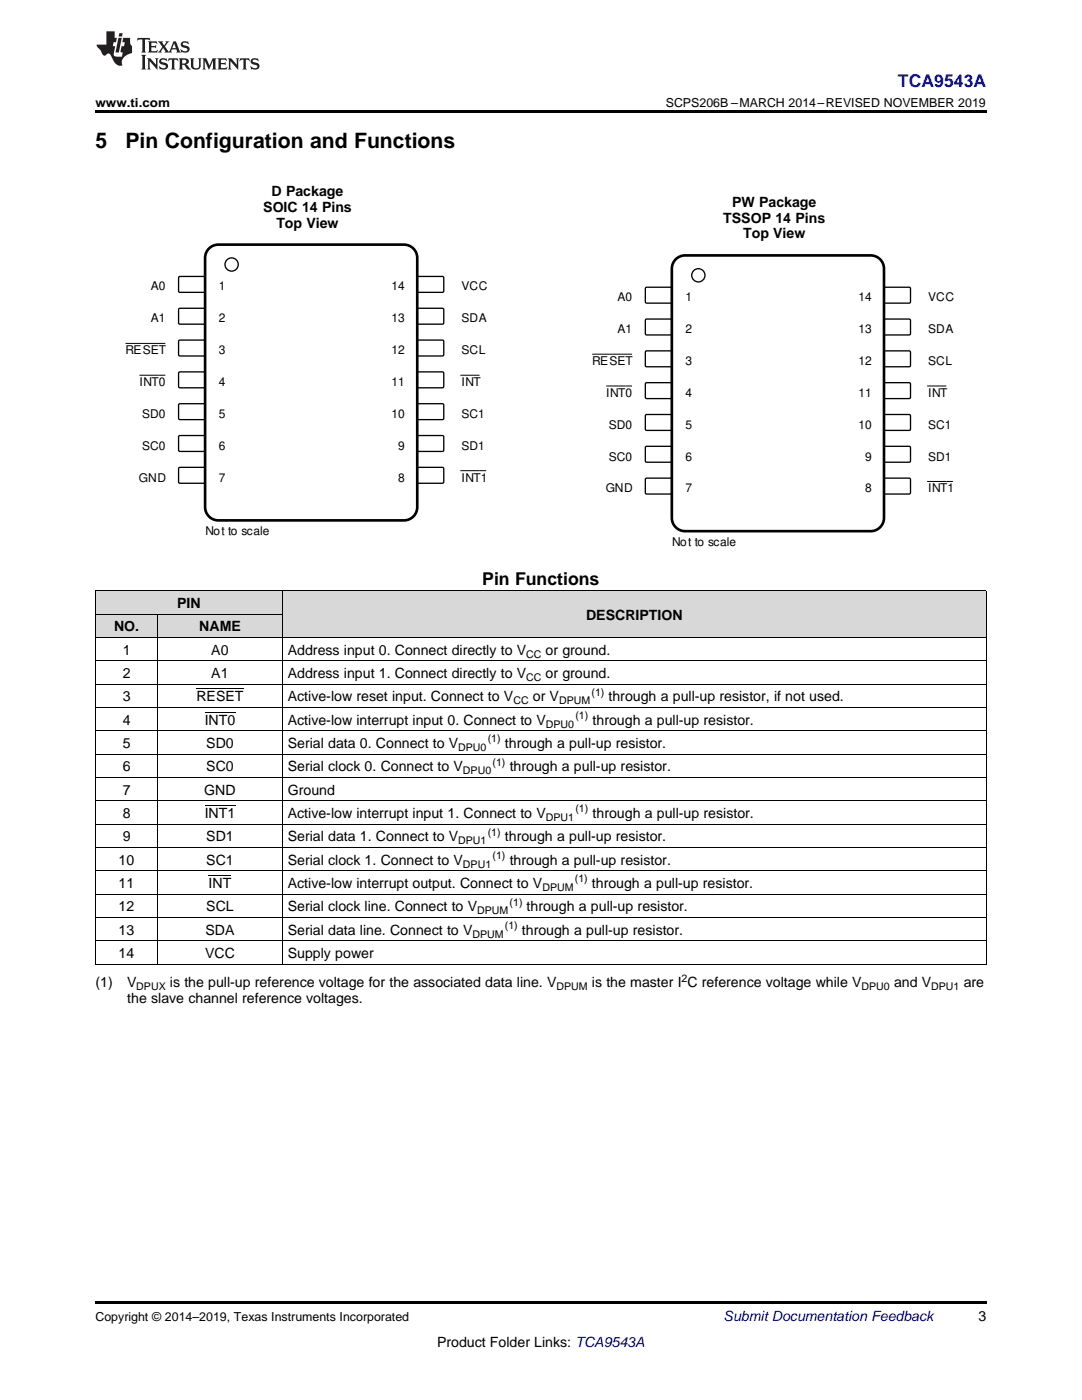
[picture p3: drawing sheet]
<svg xmlns="http://www.w3.org/2000/svg" width="216mm" height="279mm" viewBox="0 0 216 279" stroke-linecap="round" stroke-linejoin="round" font-family="sans-serif">
<g fill="#d8d8d8">
<path d="M56.4 118h140.4v9.3h-140.4z"/>
<path d="M19 122.6h12.5v4.7h-12.5z"/>
<path d="M31.5 122.6h24.9v4.7h-24.9z"/>
<path d="M19 118h12.5v4.6h-12.5z"/>
<path d="M31.5 118h24.9v4.6h-24.9z"/>
</g>
<path d="M19 192.4l.2 .1zM56.3 192.4l.1 .1zM196.7 192.4l.1 .1zM19 259.7h177.8v.5h-177.8z" fill="#000"/>
<g fill="none" stroke="#000" stroke-width=".2">
<path d="M19 117.9h177.8v74.6M19.1 117.9v74.6M56.3 117.9v74.6M19 136.5h177.8M19 131.9h177.8M19 127.2h177.8M19 122.6h37.4M31.4 122.6v69.9M19 159.8h177.8M19 155.2h177.8M19 150.5h177.8M19 145.9h177.8"/>
<path d="M19 141.2h177.8M19 178.5h177.8M19 173.8h177.8M19 169.1h177.8M19 164.5h177.8M19 192.4h177.8M19 187.8h177.8M19 183.1h177.8"/>
</g>
<path d="M128.9 57.4h5l.2 .2-.1 2.8-.2 .1h-4.9l-.1-.3v-2.6z" fill-rule="evenodd" fill="#fff"/>
<path d="M128.9 57.4h5l.2 .2-.1 2.8-.2 .1h-4.9l-.1-.3v-2.6z" fill="none" stroke="#000" stroke-width=".26"/>
<path d="M176.5 57.4h5.1l.1 .2-.1 2.8-.2 .1h-4.9l-.1-.3v-2.6z" fill-rule="evenodd" fill="#fff"/>
<path d="M176.5 57.4h5.1l.1 .2-.1 2.8-.2 .1h-4.9l-.1-.3v-2.6z" fill="none" stroke="#000" stroke-width=".26"/>
<path d="M128.9 63.7h5l.2 .2-.1 2.8-.2 .1h-4.9l-.1-.2v-2.7z" fill-rule="evenodd" fill="#fff"/>
<path d="M128.9 63.7h5l.2 .2-.1 2.8-.2 .1h-4.9l-.1-.2v-2.7z" fill="none" stroke="#000" stroke-width=".26"/>
<path d="M176.5 63.7h5.1l.1 .2-.1 2.8-.2 .1h-4.9l-.1-.2v-2.7z" fill-rule="evenodd" fill="#fff"/>
<path d="M176.5 63.7h5.1l.1 .2-.1 2.8-.2 .1h-4.9l-.1-.2v-2.7z" fill="none" stroke="#000" stroke-width=".26"/>
<path d="M128.9 70.1h5l.2 .2-.1 2.8-.2 .1h-4.9l-.1-.3v-2.6z" fill-rule="evenodd" fill="#fff"/>
<path d="M128.9 70.1h5l.2 .2-.1 2.8-.2 .1h-4.9l-.1-.3v-2.6z" fill="none" stroke="#000" stroke-width=".26"/>
<path d="M118.2 70.7h7.9" fill="none" stroke="#000" stroke-width=".2"/>
<path d="M176.5 70.1h5.1l.1 .2-.1 2.8-.2 .1h-4.9l-.1-.3v-2.6z" fill-rule="evenodd" fill="#fff"/>
<path d="M176.5 70.1h5.1l.1 .2-.1 2.8-.2 .1h-4.9l-.1-.3v-2.6z" fill="none" stroke="#000" stroke-width=".26"/>
<path d="M128.8 76.5l.2-.1h4.9l.2 .2-.1 2.8-.2 .1h-4.9l-.1-.2z" fill-rule="evenodd" fill="#fff"/>
<path d="M128.8 76.5l.2-.1h4.9l.2 .2-.1 2.8-.2 .1h-4.9l-.1-.2z" fill="none" stroke="#000" stroke-width=".26"/>
<path d="M121 77h5.1" fill="none" stroke="#000" stroke-width=".2"/>
<path d="M176.4 76.5l.3-.1h4.9l.1 .2-.1 2.8-.2 .1h-4.9l-.1-.2z" fill-rule="evenodd" fill="#fff"/>
<path d="M176.4 76.5l.3-.1h4.9l.1 .2-.1 2.8-.2 .1h-4.9l-.1-.2z" fill="none" stroke="#000" stroke-width=".26"/>
<path d="M185 77h3.8" fill="none" stroke="#000" stroke-width=".2"/>
<path d="M128.8 82.9l.2-.2 4.9 .1 .2 .2-.1 2.8-.2 .1h-4.9l-.1-.3z" fill-rule="evenodd" fill="#fff"/>
<path d="M128.8 82.9l.2-.2 4.9 .1 .2 .2-.1 2.8-.2 .1h-4.9l-.1-.3z" fill="none" stroke="#000" stroke-width=".26"/>
<path d="M176.4 82.9l.3-.2 4.9 .1 .1 .2-.1 2.8-.2 .1h-4.9l-.1-.3z" fill-rule="evenodd" fill="#fff"/>
<path d="M176.4 82.9l.3-.2 4.9 .1 .1 .2-.1 2.8-.2 .1h-4.9l-.1-.3z" fill="none" stroke="#000" stroke-width=".26"/>
<path d="M128.8 89.2l.2-.1h4.9l.2 .2-.1 2.8-.2 .1h-4.9l-.1-.2z" fill-rule="evenodd" fill="#fff"/>
<path d="M128.8 89.2l.2-.1h4.9l.2 .2-.1 2.8-.2 .1h-4.9l-.1-.2z" fill="none" stroke="#000" stroke-width=".26"/>
<path d="M176.4 89.2l.3-.1h4.9l.1 .2-.1 2.8-.2 .1h-4.9l-.1-.2z" fill-rule="evenodd" fill="#fff"/>
<path d="M176.4 89.2l.3-.1h4.9l.1 .2-.1 2.8-.2 .1h-4.9l-.1-.2z" fill="none" stroke="#000" stroke-width=".26"/>
<path d="M128.8 95.6l.2-.2 4.9 .1 .2 .2-.1 2.8-.2 .1h-4.9l-.1-.3z" fill-rule="evenodd" fill="#fff"/>
<path d="M128.8 95.6l.2-.2 4.9 .1 .2 .2-.1 2.8-.2 .1h-4.9l-.1-.3z" fill="none" stroke="#000" stroke-width=".26"/>
<path d="M176.4 95.6l.3-.2 4.9 .1 .1 .2-.1 2.8-.2 .1h-4.9l-.1-.3z" fill-rule="evenodd" fill="#fff"/>
<g fill="none" stroke="#000" stroke-width=".26">
<path d="M176.4 95.6l.3-.2 4.9 .1 .1 .2-.1 2.8-.2 .1h-4.9l-.1-.3z"/>
<circle cx="139.3" cy="54.9" r="1.32"/>
</g>
<path d="M185 96.1h5.1" fill="none" stroke="#000" stroke-width=".2"/>
<path d="M135 51.6l1.1-.6h.6h37a2.65 2.65 0 0 1 2.7 2.6v49.8a2.65 2.65 0 0 1-2.7 2.6h-37a2.65 2.65 0 0 1-2.6-2.6v-49.8a2.64 2.64 0 0 1 .9-2z" fill="none" stroke="#000" stroke-width=".53"/>
<path d="M35.8 55.2h5l.1 .2v2.8l-.2 .1h-4.9l-.2-.2v-2.7z" fill-rule="evenodd" fill="#fff"/>
<path d="M35.8 55.2h5l.1 .2v2.8l-.2 .1h-4.9l-.2-.2v-2.7z" fill="none" stroke="#000" stroke-width=".26"/>
<path d="M83.4 55.2h5l.1 .2v2.8l-.2 .1h-4.9l-.1-.2v-2.7z" fill-rule="evenodd" fill="#fff"/>
<path d="M83.4 55.2h5l.1 .2v2.8l-.2 .1h-4.9l-.1-.2v-2.7z" fill="none" stroke="#000" stroke-width=".26"/>
<path d="M35.8 61.6h5l.1 .2v2.8l-.2 .1h-4.9l-.2-.3v-2.6z" fill-rule="evenodd" fill="#fff"/>
<path d="M35.8 61.6h5l.1 .2v2.8l-.2 .1h-4.9l-.2-.3v-2.6z" fill="none" stroke="#000" stroke-width=".26"/>
<path d="M83.4 61.6h5l.1 .2v2.8l-.2 .1h-4.9l-.1-.3v-2.6z" fill-rule="evenodd" fill="#fff"/>
<path d="M83.4 61.6h5l.1 .2v2.8l-.2 .1h-4.9l-.1-.3v-2.6z" fill="none" stroke="#000" stroke-width=".26"/>
<path d="M35.8 67.9h5l.1 .2v2.8l-.2 .1h-4.9l-.2-.2v-2.7z" fill-rule="evenodd" fill="#fff"/>
<path d="M35.8 67.9h5l.1 .2v2.8l-.2 .1h-4.9l-.2-.2v-2.7z" fill="none" stroke="#000" stroke-width=".26"/>
<path d="M25 68.5h8" fill="none" stroke="#000" stroke-width=".2"/>
<path d="M83.4 67.9h5l.1 .2v2.8l-.2 .1h-4.9l-.1-.2v-2.7z" fill-rule="evenodd" fill="#fff"/>
<path d="M83.4 67.9h5l.1 .2v2.8l-.2 .1h-4.9l-.1-.2v-2.7z" fill="none" stroke="#000" stroke-width=".26"/>
<path d="M35.7 74.4l.2-.2 4.9 .1 .1 .2v2.8l-.2 .1h-4.9l-.2-.3z" fill-rule="evenodd" fill="#fff"/>
<path d="M35.7 74.4l.2-.2 4.9 .1 .1 .2v2.8l-.2 .1h-4.9l-.2-.3z" fill="none" stroke="#000" stroke-width=".26"/>
<path d="M27.8 74.9h5.2" fill="none" stroke="#000" stroke-width=".2"/>
<path d="M83.3 74.4l.2-.2 4.9 .1 .1 .2v2.8l-.2 .1h-4.9l-.1-.3z" fill-rule="evenodd" fill="#fff"/>
<path d="M83.3 74.4l.2-.2 4.9 .1 .1 .2v2.8l-.2 .1h-4.9l-.1-.3z" fill="none" stroke="#000" stroke-width=".26"/>
<path d="M91.9 74.9h3.8" fill="none" stroke="#000" stroke-width=".2"/>
<path d="M35.7 80.7l.2-.1h4.9l.1 .2v2.8l-.2 .1h-4.9l-.2-.2z" fill-rule="evenodd" fill="#fff"/>
<path d="M35.7 80.7l.2-.1h4.9l.1 .2v2.8l-.2 .1h-4.9l-.2-.2z" fill="none" stroke="#000" stroke-width=".26"/>
<path d="M83.3 80.7l.2-.1h4.9l.1 .2v2.8l-.2 .1h-4.9l-.1-.2z" fill-rule="evenodd" fill="#fff"/>
<path d="M83.3 80.7l.2-.1h4.9l.1 .2v2.8l-.2 .1h-4.9l-.1-.2z" fill="none" stroke="#000" stroke-width=".26"/>
<path d="M35.7 87.1l.2-.2 4.9 .1 .1 .2v2.8l-.2 .1h-4.9l-.2-.3z" fill-rule="evenodd" fill="#fff"/>
<path d="M35.7 87.1l.2-.2 4.9 .1 .1 .2v2.8l-.2 .1h-4.9l-.2-.3z" fill="none" stroke="#000" stroke-width=".26"/>
<path d="M83.3 87.1l.2-.2 4.9 .1 .1 .2v2.8l-.2 .1h-4.9l-.1-.3z" fill-rule="evenodd" fill="#fff"/>
<path d="M83.3 87.1l.2-.2 4.9 .1 .1 .2v2.8l-.2 .1h-4.9l-.1-.3z" fill="none" stroke="#000" stroke-width=".26"/>
<path d="M35.7 93.4l.2-.1h4.9l.1 .2v2.8l-.2 .1h-4.9l-.2-.2z" fill-rule="evenodd" fill="#fff"/>
<path d="M35.7 93.4l.2-.1h4.9l.1 .2v2.8l-.2 .1h-4.9l-.2-.2z" fill="none" stroke="#000" stroke-width=".26"/>
<path d="M83.3 93.4l.2-.1h4.9l.1 .2v2.8l-.2 .1h-4.9l-.1-.2z" fill-rule="evenodd" fill="#fff"/>
<g fill="none" stroke="#000" stroke-width=".26">
<path d="M83.3 93.4l.2-.1h4.9l.1 .2v2.8l-.2 .1h-4.9l-.1-.2z"/>
<circle cx="46.2" cy="52.8" r="1.32"/>
</g>
<path d="M91.9 93.9h5.1" fill="none" stroke="#000" stroke-width=".2"/>
<path d="M41.9 49.4l1.1-.5 .6-.1h37a2.65 2.65 0 0 1 2.7 2.7v49.7a2.65 2.65 0 0 1-2.7 2.7h-37a2.65 2.65 0 0 1-2.7-2.7v-49.7a2.64 2.64 0 0 1 1-2.1z" fill="none" stroke="#000" stroke-width=".53"/>
<path d="M19 22h177.8v.5h-177.8z" fill="#000"/>
<g fill="#231f20">
<path d="M27.5 7.6l-.1 .5 .4-.2h.6v.1v2.1l-.2 .4h1l-.3-.4v-2.1l.1-.1h.5l.5 .2-.2-.5zM29.5 8.3l.2 .3v1.5l-.2 .4h1.8l.2-.6a1.04 1.04 0 0 1-1.3 .2v-.7h.6l.3 .2v-.6l-.3 .2h-.6v-.6l.8-.1 .4 .3-.2-.5zM31.5 8.3l.9 1.1-.9 1.1h.8l-.2-.2 .5-.7 .4 .7-.2 .2h1.5l-.1-.2 .1-.4h.9l.1 .4-.2 .2h1l-.3-.3-.7-1.9h-.5l-.9 2-.8-1 .9-1h-.8l.1 .3-.3 .5-.4-.6 .2-.2zM34.7 8.6l.4 1h-.7zM36.3 8.4a.63 .63 0 0 0-.2 .7 .63 .63 0 0 0 .6 .4l.6 .2 .1 .2a.75 .75 0 0 1-.7 .4 .75 .75 0 0 1-.6-.5l.1 .7 .1-.1a1.11 1.11 0 0 0 1.5-.6 1.13 1.13 0 0 0-1.2-.8l-.1-.4a1.04 1.04 0 0 1 1.2 .2l-.2-.5-.1 .1-.5-.2zM28.2 10.9l.2 .4v2.2l-.2 .4h1l-.3-.4v-2.2l.3-.4zM29.3 11.6l.3 .4v1.5l-.3 .4h.8l-.2-.4v-1.3l1.5 1.7v-1.9l.2-.4h-.7l.2 .4v.9l-1.1-1.3zM32 11.8a.62 .62 0 0 0-.2 .7 .62 .62 0 0 0 .6 .4l.6 .1 .1 .3a.76 .76 0 0 1-.7 .3 .76 .76 0 0 1-.6-.4l.1 .7 .1-.1a1.11 1.11 0 0 0 1.5-.6 1.13 1.13 0 0 0-1.2-.8l-.1-.4a1.04 1.04 0 0 1 1.2 .2l-.2-.6-.1 .1-.5-.1zM33.7 11.6l-.2 .6a.61 .61 0 0 1 .8-.3v1.6l-.2 .4h.9l-.2-.4v-1.6a.63 .63 0 0 1 .8 .3l-.2-.6zM35.6 11.6l.3 .4v1.5l-.3 .4h1l-.2-.2v-.8l.5 .2a.76 .76 0 0 0 1.2 .7l-1-1a.58 .58 0 0 0 .6-.5 .58 .58 0 0 0-.5-.6zM36.4 11.9h.1a.45 .45 0 0 1 .5 .1 .45 .45 0 0 1 .1 .5l-.7 .2zM37.9 11.6l.2 .2a2.17 2.17 0 0 0 .3 1.9 .99 .99 0 0 0 1.6-.6v-1.1l.2-.4h-.7l.2 .2a1.92 1.92 0 0 1-.2 1.8 .6 .6 0 0 1-.9-.5v-1.1l.2-.4zM40.4 11.6l.2 .4v1.5l-.2 .4h.7l-.2-.4v-1.4l.8 1.8 .8-1.8v1.4l-.2 .4h.9l-.2-.4v-1.5l.2-.4h-.8l-.6 1.5-.6-1.5zM43.4 11.6l.2 .4v1.5l-.2 .4h1.8l.2-.6a1.04 1.04 0 0 1-1.3 .1v-.6h.5l.4 .2v-.6l-.4 .2h-.5v-.7h.8l.3 .3-.1-.6zM45.5 11.6l.2 .4v1.5l-.2 .4h.7l-.2-.4v-1.3l1.5 1.7v-1.9l.2-.4h-.7l.2 .4v.9l-1.1-1.3zM47.9 11.6l-.1 .6a.61 .61 0 0 1 .8-.3v1.6l-.3 .4h1l-.3-.4 .1-1.6a.63 .63 0 0 1 .7 .3l-.1-.6zM50.2 11.8a.62 .62 0 0 0-.2 .7 .62 .62 0 0 0 .6 .4l.6 .1 .2 .3a.76 .76 0 0 1-.8 .3 .76 .76 0 0 1-.6-.4l.1 .7 .2-.1a1.11 1.11 0 0 0 1.5-.6 1.13 1.13 0 0 0-1.3-.8l-.1-.4a1.04 1.04 0 0 1 1.2 .2l-.1-.6-.2 .1-.5-.1z"/>
<path d="M21.2 6.3v2.6h-1.9l.1 .4 .7 .9a.91 .91 0 0 0 1 .8 .56 .56 0 0 1 .5-.3 .56 .56 0 0 1 .5 .3l.4 .8a1.53 1.53 0 0 0 1.9 1.2 1.54 1.54 0 0 1 1-2.1l.9-.3v-1.4a1.52 1.52 0 0 1-.3-1.6h-1.4l-.2 .8h.5l-.2 .8h-.4l-.2 1v.2l.4 .1-.2 .8a1.93 1.93 0 0 1-1.6-.3l.3-1.8h-.5l.2-.8h.4l.2-.8h-.4v-1.3zM23.6 7.6l-.6 2.9h.7l.6-2.9zM23.8 6.6l-.1 .7h.6l.2-.7z"/>
</g>
<path d="M39.2 137.5h9.4M40.9 142.2h6.1M40.9 160.8h6.1M41.6 174.7h4.5" fill="none" stroke="#000" stroke-width=".2"/>
<g font-size="4.2">
<text x="19" y="29.6">5</text>
<text x="25" y="29.6">Pin Configuration and Functions</text>
</g>
<text font-size="3.5" fill="#00f" x="179.2" y="17.3">TCA9543A</text>
<text font-size="3.5" x="96.2" y="116.7">Pin Functions</text>
<g font-size="2.8">
<text x="54.2" y="39.1">D Package</text>
<text x="146.1" y="41.2">PW Package</text>
<text x="52.5" y="42.3">SOIC 14 Pins</text>
<text x="55.1" y="45.4">Top View</text>
<text x="144.3" y="44.4">TSSOP 14 Pins</text>
<text x="148.3" y="47.6">Top View</text>
<text x="35.3" y="121.4">PIN</text>
<text x="116.9" y="123.7">DESCRIPTION</text>
<text x="22.8" y="126">NO.</text>
<text x="24.5" y="130.7">1</text>
<text x="39.8" y="126">NAME</text>
<text x="42.2" y="130.7">A0</text>
<text x="57.4" y="130.7">Address input 0. Connect directly to V</text>
<text x="108.9" y="130.7">or ground.</text>
<text x="24.5" y="135.3">2</text>
<text x="42.2" y="135.3">A1</text>
<text x="57.4" y="135.3">Address input 1. Connect directly to V</text>
<text x="108.9" y="135.3">or ground.</text>
<text x="24.5" y="140">3</text>
<text x="39.2" y="140">RESET</text>
<text x="57.4" y="140">Active-low reset input. Connect to V</text>
<text x="106.3" y="140">or V</text>
<text x="121.4" y="140">through a pull-up resistor, if not used.</text>
<text x="24.5" y="144.6">4</text>
<text x="24.5" y="149.3">5</text>
<text x="40.9" y="144.6">INT0</text>
<text x="41.2" y="149.3">SD0</text>
<text x="57.4" y="144.6">Active-low interrupt input 0. Connect to V</text>
<text x="57.4" y="149.3">Serial data 0. Connect to V</text>
<text x="100.7" y="149.3">through a pull-up resistor.</text>
<text x="118.2" y="144.6">through a pull-up resistor.</text>
<text x="24.5" y="154">6</text>
<text x="41.2" y="154">SC0</text>
<text x="57.4" y="154">Serial clock 0. Connect to V</text>
<text x="101.7" y="154">through a pull-up resistor.</text>
<text x="24.5" y="158.6">7</text>
<text x="40.7" y="158.6">GND</text>
<text x="57.4" y="158.6">Ground</text>
<text x="24.5" y="163.3">8</text>
<text x="24.5" y="167.9">9</text>
<text x="40.9" y="163.3">INT1</text>
<text x="41.2" y="167.9">SD1</text>
<text x="57.4" y="163.3">Active-low interrupt input 1. Connect to V</text>
<text x="57.4" y="167.9">Serial data 1. Connect to V</text>
<text x="100.7" y="167.9">through a pull-up resistor.</text>
<text x="118.2" y="163.3">through a pull-up resistor.</text>
<text x="23.7" y="172.6">10</text>
<text x="41.2" y="172.6">SC1</text>
<text x="57.4" y="172.6">Serial clock 1. Connect to V</text>
<text x="101.7" y="172.6">through a pull-up resistor.</text>
<text x="23.7" y="177.2">11</text>
<text x="41.6" y="177.2">INT</text>
<text x="57.4" y="177.2">Active-low interrupt output. Connect to V</text>
<text x="118.1" y="177.2">through a pull-up resistor.</text>
<text x="23.7" y="181.9">12</text>
<text x="41.2" y="181.9">SCL</text>
<text x="57.4" y="181.9">Serial clock line. Connect to V</text>
<text x="105.1" y="181.9">through a pull-up resistor.</text>
<text x="23.7" y="186.5">13</text>
<text x="23.7" y="191.2">14</text>
<text x="40.9" y="191.2">VCC</text>
<text x="41" y="186.5">SDA</text>
<text x="57.4" y="186.5">Serial data line. Connect to V</text>
<text x="57.4" y="191.2">Supply power</text>
<text x="104.1" y="186.5">through a pull-up resistor.</text>
<text x="19" y="197.1">(1)</text>
<text x="25.4" y="197.1">V</text>
<text x="33.9" y="197.1">is the pull-up reference voltage for the associated data line. V</text>
<text x="118.1" y="197.1">is the master I C reference voltage while V</text>
<text x="178.4" y="197.1">and V</text>
<text x="192.3" y="197.1">are</text>
<text x="25.4" y="200.2">the slave channel reference voltages.</text>
<text x="195.3" y="263.6">3</text>
<text x="87.2" y="268.9">Product Folder Links: TCA9543A</text>
</g>
<text font-size="2.8" fill="#0000c8" x="144.4" y="263.6">Submit Documentation Feedback</text>
<g font-size="2.5">
<text x="19" y="21.4">www.ti.com</text>
<text x="132.9" y="21.4">SCPS206B –MARCH 2014–REVISED NOVEMBER 2019</text>
<text x="19" y="263.6">Copyright © 2014–2019, Texas Instruments Incorporated</text>
</g>
<g font-size="2.4">
<text x="30.1" y="57.9">A0</text>
<text x="43.6" y="57.9">1</text>
<text x="78.1" y="57.9">14</text>
<text x="92.1" y="57.9">VCC</text>
<text x="30.1" y="64.2">A1</text>
<text x="43.6" y="64.2">2</text>
<text x="78.1" y="64.2">13</text>
<text x="92.1" y="64.2">SDA</text>
<text x="123.2" y="60">A0</text>
<text x="136.8" y="60">1</text>
<text x="171.3" y="60">14</text>
<text x="185.2" y="60">VCC</text>
<text x="25.1" y="70.6">RESET</text>
<text x="43.6" y="70.6">3</text>
<text x="78.1" y="70.6">12</text>
<text x="92.1" y="70.6">SCL</text>
<text x="123.2" y="66.4">A1</text>
<text x="136.8" y="66.4">2</text>
<text x="171.3" y="66.4">13</text>
<text x="185.2" y="66.4">SDA</text>
<text x="27.8" y="77">INT0</text>
<text x="43.6" y="77">4</text>
<text x="78.1" y="77">11</text>
<text x="92.1" y="77">INT</text>
<text x="118.2" y="72.8">RESET</text>
<text x="136.8" y="72.8">3</text>
<text x="171.3" y="72.8">12</text>
<text x="185.2" y="72.8">SCL</text>
<text x="28.4" y="83.4">SD0</text>
<text x="43.6" y="83.4">5</text>
<text x="78.1" y="83.4">10</text>
<text x="92.1" y="83.4">SC1</text>
<text x="121" y="79.2">INT0</text>
<text x="136.8" y="79.2">4</text>
<text x="171.3" y="79.2">11</text>
<text x="185.2" y="79.2">INT</text>
<text x="28.4" y="89.8">SC0</text>
<text x="43.6" y="89.8">6</text>
<text x="79.5" y="89.8">9</text>
<text x="92.1" y="89.8">SD1</text>
<text x="121.5" y="85.5">SD0</text>
<text x="136.8" y="85.5">5</text>
<text x="171.3" y="85.5">10</text>
<text x="185.2" y="85.5">SC1</text>
<text x="121.5" y="91.9">SC0</text>
<text x="136.8" y="91.9">6</text>
<text x="172.6" y="91.9">9</text>
<text x="185.2" y="91.9">SD1</text>
<text x="27.7" y="96.1">GND</text>
<text x="43.6" y="96.1">7</text>
<text x="79.5" y="96.1">8</text>
<text x="92.1" y="96.1">INT1</text>
<text x="120.9" y="98.3">GND</text>
<text x="136.8" y="98.3">7</text>
<text x="172.6" y="98.3">8</text>
<text x="185.2" y="98.3">INT1</text>
<text x="41" y="106.8">Not to scale</text>
<text x="134.1" y="108.9">Not to scale</text>
</g>
<g font-size="2.1">
<text x="105" y="131.2">CC</text>
<text x="105" y="135.9">CC</text>
<text x="102.4" y="140.5">CC</text>
<text x="111.5" y="140.5">DPUM</text>
<text x="114.8" y="143.5">(1)</text>
<text x="118" y="138.9">(1)</text>
<text x="91.4" y="149.9">DPU0</text>
<text x="97.3" y="148.2">(1)</text>
<text x="108.9" y="145.2">DPU0</text>
<text x="92.4" y="154.5">DPU0</text>
<text x="98.3" y="152.8">(1)</text>
<text x="97.3" y="166.8">(1)</text>
<text x="108.9" y="163.8">DPU1</text>
<text x="114.8" y="162.1">(1)</text>
<text x="91.4" y="168.5">DPU1</text>
<text x="92.4" y="173.1">DPU1</text>
<text x="98.3" y="171.5">(1)</text>
<text x="108.2" y="177.8">DPUM</text>
<text x="114.7" y="176.1">(1)</text>
<text x="95.2" y="182.5">DPUM</text>
<text x="100.7" y="185.4">(1)</text>
<text x="101.7" y="180.8">(1)</text>
<text x="94.3" y="187.1">DPUM</text>
<text x="27.2" y="197.6">DPUX</text>
<text x="111.1" y="197.6">DPUM</text>
<text x="136" y="195.9">2</text>
<text x="171.9" y="197.6">DPU0</text>
<text x="185.8" y="197.6">DPU1</text>
</g>
</svg>
